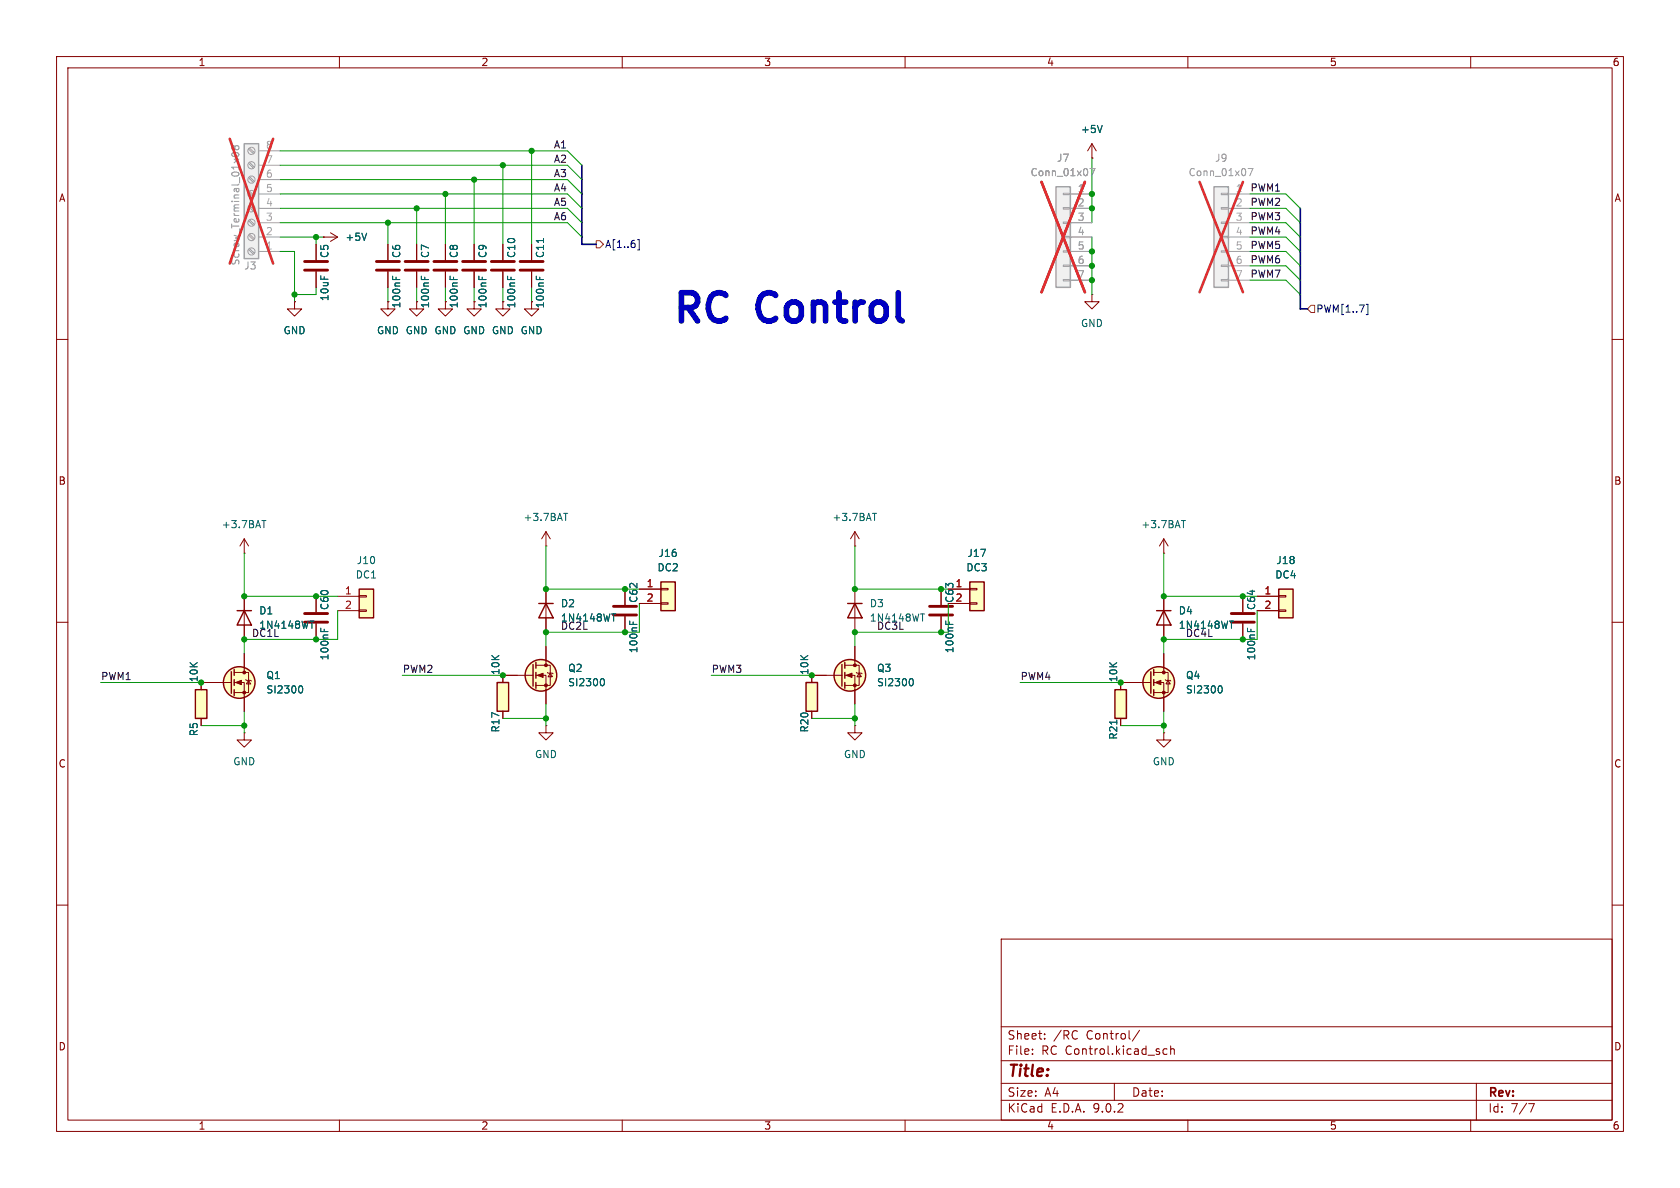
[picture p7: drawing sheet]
<svg xmlns="http://www.w3.org/2000/svg" width="297mm" height="210mm" viewBox="0 0 297 210" stroke-linecap="round" stroke-linejoin="round" font-family="sans-serif">
<g fill="none" stroke="#840000" stroke-width=".18">
<path d="M10 10h277v190h-277zM12 12h273v186h-273zM60 10v2M110 10v2M160 10v2M210 10v2M260 10v2M193 27.9h.1M193 25.4l-.7 1.3M193 25.4l.8 1.3M193 25.4v2.5M94 43.2v2.8"/>
<path d="M94 48v2.8M10 60h2M285 60h2M10 110h2M96.5 104.1v7.7M285 110h2M10 160h2M177 166h108v32h-108zM285 160h2M60 198v2M110 198v2M160 198v2"/>
<path d="M177 194.5h108M177 191.5h108M177 187.5h108M177 181.5h108M182.5 186.3v.1M182.5 185.5v.1M184.7 183.6v.1M184.7 182.8v.1M197 191.5v3M201.5 182.1l-1.3 2M206.3 185.5l-.4-.1-.3 .3v.4l.1 .2h.6M207 185.5l.2-.1 .3 .1 .1 .9"/>
<path d="M207 184.9v1.5M210 198v2M260 198v2M261 191.5v6.5M270.2 195.1h1l-.6 1.5"/>
</g>
<path d="M95.2 106.7h2.6M96.5 106.7l1.3 2.5h-2.6z" fill="none" stroke="#840000" stroke-width=".25"/>
<path d="M194.9 22.2l-.5 1.2M94.8 48.8v.6M95.4 49v.4M96.1 42.2v.7M108.1 108.5h.7" fill="none" stroke="#006464" stroke-width=".18"/>
<path d="M91.9 46.2h4.1M91.9 47.8h4.1" fill="none" stroke="#840000" stroke-width=".51"/>
<path d="M34.5 121.9h2.1v5.1h-2.1z" fill="#ffffc2"/>
<g fill="none" stroke="#840000" stroke-width=".25">
<path d="M40.9 118.7v3.9M41.4 118.4v1M34.5 121.9h2.1v5.1h-2.1zM41.4 120.1v1.1M41.4 121.9v1"/>
<circle cx="42.3" cy="120.6" r="2.79"/>
</g>
<path d="M41.4 118.9h2.5v3.5h-2.5M43.2 115.6v3.3M35.6 127v1.3M40.9 120.7h-5.3v1.2M41.4 120.7h1.8v5M43.4 120.1l.2 .2h.7l.1 .1M43.9 120.3l.4 .6h-.7z" fill="none" stroke="#840000" stroke-width=".18"/>
<circle cx="42.3" cy="120.6" r="2.79" fill="#ffffc2" stroke="#ffffc2" stroke-width=".18"/>
<g fill="#840000" stroke="#840000" stroke-width=".18">
<path d="M41.7 120.7l1-.4v.7z"/>
<circle cx="43.2" cy="118.9" r=".25"/>
<circle cx="43.2" cy="122.4" r=".25"/>
</g>
<path d="M53.1 121.2a.68 .68 0 0 1 .4 .7 .68 .68 0 0 1-.4 .6" fill="none" stroke="#006464" stroke-width=".18"/>
<path d="M226.1 104.1h2.5v5.1h-2.5z" fill="#ffffc2"/>
<path d="M226.1 104.1h2.5v5.1h-2.5z" fill="none" stroke="#840000" stroke-width=".25"/>
<path d="M151.1 96.5h.1M151.1 94l-.7 1.3M151.1 94l.8 1.3M151.1 94v2.5M222.2 105.4h3.9M222.2 108h3.9M226.1 105.3h1.2v.2h-1.2zM226.1 107.8h1.2v.3h-1.2z" fill="none" stroke="#840000" stroke-width=".18"/>
<path d="M154.2 90.7h.8M154.6 90.7v1.3" fill="none" stroke="#006464" stroke-width=".18"/>
<path d="M171.4 102.9h2.6v5.1h-2.6z" fill="#ffffc2"/>
<path d="M171.4 102.9h2.6v5.1h-2.6z" fill="none" stroke="#840000" stroke-width=".25"/>
<g fill="none" stroke="#840000" stroke-width=".18">
<path d="M43.2 97.8h.1M43.2 95.3l-.8 1.2M43.2 95.3l.7 1.2M43.2 95.3v2.5M96.5 96.5h.1M96.5 94l-.7 1.3M96.5 94l.8 1.3M96.5 94v2.5M167.6 104.1h3.8M167.6 106.7h3.8M171.4 104h1.3v.3h-1.3zM171.4 106.6h1.3v.2h-1.3z"/>
<path d="M219.7 105.4v2.8M219.7 110.2v2.8M96.5 128.3v1.2h1.3l-1.3 1.3-1.3-1.3h1.3M96.5 128.3h.1"/>
</g>
<path d="M46.3 92h.7M46.7 92v1.3M99.6 90.7h.8M100 90.7v1.3M220.5 111v.6M221.1 111.2v.4" fill="none" stroke="#006464" stroke-width=".18"/>
<path d="M217.7 108.5h4M217.7 110h4" fill="none" stroke="#840000" stroke-width=".51"/>
<path d="M87.9 120.7h2v5h-2z" fill="#ffffc2"/>
<path d="M87.9 120.7h2v5h-2z" fill="none" stroke="#840000" stroke-width=".25"/>
<path d="M88.9 119.4v1.3M88.9 125.7v1.3" fill="none" stroke="#840000" stroke-width=".18"/>
<path d="M186.7 33h2.5v17.8h-2.5z" fill="#f0f0f0"/>
<path d="M186.7 33h2.5v17.8h-2.5z" fill="none" stroke="#a1a1a1" stroke-width=".25"/>
<g fill="none" stroke="#a1a1a1" stroke-width=".18">
<path d="M188 34.2h1.2v.2h-1.2zM188 36.7h1.2v.3h-1.2zM188 39.2h1.2v.3h-1.2zM189.2 34.3h3.8M189.2 36.8h3.8M189.2 39.4h3.8M188 41.8h1.2v.2h-1.2zM188 44.3h1.2v.3h-1.2zM188 46.9h1.2v.2h-1.2zM188 49.4h1.2v.3h-1.2zM189.2 41.9h3.8M189.2 44.5h3.8"/>
<path d="M189.2 47h3.8M189.2 49.5h3.8"/>
</g>
<path d="M192.7 29.8h.9l-.6 1.3" fill="none" stroke="#989898" stroke-width=".18"/>
<path d="M184.1 32.2l7.7 19.5M191.8 32.2l-7.7 19.5" fill="none" stroke="#e12e31" stroke-width=".46"/>
<circle cx="95.6" cy="119.4" r="2.79" fill="#ffffc2" stroke="#ffffc2" stroke-width=".18"/>
<g fill="none" stroke="#840000" stroke-width=".25">
<path d="M94.2 117.5v3.8M94.7 117.1v1M94.7 118.9v1M94.7 120.7v1"/>
<circle cx="95.6" cy="119.4" r="2.79"/>
</g>
<path d="M88.9 119.4h5.3M94.7 117.6h2.6v3.6h-2.6M94.7 119.4h1.8v5.1M96.5 114.3v3.3M96.8 118.9l.1 .1h.8l.1 .1M97.3 119l.4 .6h-.8z" fill="none" stroke="#840000" stroke-width=".18"/>
<g fill="#840000" stroke="#840000" stroke-width=".18">
<path d="M95 119.4l1-.4v.8z"/>
<circle cx="96.5" cy="117.6" r=".25"/>
<circle cx="96.5" cy="121.2" r=".25"/>
</g>
<path d="M106.4 120a.68 .68 0 0 1 .5 .6 .68 .68 0 0 1-.5 .6" fill="none" stroke="#006464" stroke-width=".18"/>
<path d="M197.1 121.9h2v5.1h-2z" fill="#ffffc2"/>
<g fill="none" stroke="#840000" stroke-width=".25">
<path d="M41.9 108h2.5M43.2 108l1.2 2.5h-2.5zM203.5 118.7v3.9M204 118.4v1M197.1 121.9h2v5.1h-2zM204 120.1v1.1M204 121.9v1"/>
<circle cx="204.9" cy="120.6" r="2.79"/>
</g>
<g fill="none" stroke="#840000" stroke-width=".18">
<path d="M83.8 53.3v1.3h1.3l-1.3 1.3-1.3-1.3h1.3M83.8 53.3h.1M193 52.1v1.2h1.3l-1.3 1.3-1.2-1.3h1.2M193 52.1h.1M43.2 105.4v7.6M55.9 105.4v2.8M55.9 110.2v2.8M204 118.9h2.5v3.5h-2.5M205.7 115.6v3.3M198.1 127v1.3M203.5 120.7h-5.4v1.2M204 120.7h1.7v5"/>
<path d="M206 120.1l.1 .2h.8l.1 .1M206.5 120.3l.4 .6h-.8z"/>
</g>
<path d="M54.8 109.8h.7M56.7 111v.6M57.3 111.2v.4M197.4 127.3v.7M215.6 121.2a.68 .68 0 0 1 .5 .7 .68 .68 0 0 1-.5 .6" fill="none" stroke="#006464" stroke-width=".18"/>
<circle cx="204.9" cy="120.6" r="2.79" fill="#ffffc2" stroke="#ffffc2" stroke-width=".18"/>
<g fill="#840000" stroke="#840000" stroke-width=".18">
<path d="M204.2 120.7l1-.4v.7z"/>
<circle cx="205.7" cy="118.9" r=".25"/>
<circle cx="205.7" cy="122.4" r=".25"/>
</g>
<path d="M53.8 108.5h4.1M53.8 110h4.1" fill="none" stroke="#840000" stroke-width=".51"/>
<path d="M63.5 104.1h2.5v5.1h-2.5z" fill="#ffffc2"/>
<path d="M63.5 104.1h2.5v5.1h-2.5zM204.5 108h2.5M205.7 108l1.3 2.5h-2.5z" fill="none" stroke="#840000" stroke-width=".25"/>
<g fill="none" stroke="#840000" stroke-width=".18">
<path d="M68.6 53.3v1.3h1.2l-1.2 1.3-1.3-1.3h1.3M68.6 53.3h.1M68.6 43.2v2.8M68.6 48v2.8M73.7 53.3v1.3h1.2l-1.2 1.3-1.3-1.3h1.3M73.7 53.3h.1M73.7 43.2v2.8M73.7 48v2.8M78.7 43.2v2.8M78.7 48v2.8M83.8 43.2v2.8M83.8 48v2.8"/>
<path d="M59.7 105.4h3.8M59.7 108h3.8M63.5 105.3h1.3v.2h-1.3zM63.5 107.8h1.3v.3h-1.3zM205.7 105.4v7.6M205.7 129.5v1.3h1.3l-1.3 1.3-1.2-1.3h1.2M205.7 129.5h.1"/>
</g>
<path d="M66.5 46.2h4.1M66.5 47.8h4.1M71.6 46.2h4.1M71.6 47.8h4.1M76.7 46.2h4.1M76.7 47.8h4.1M81.8 46.2h4.1M81.8 47.8h4.1" fill="none" stroke="#840000" stroke-width=".51"/>
<path d="M69.4 48.8v.6M70 49v.4M74.5 48.8v.6M75.1 49v.4M79.6 48.8v.6M80.2 49v.4M84.7 48.8v.6M85.3 49v.4M217.3 109.8h.8" fill="none" stroke="#006464" stroke-width=".18"/>
<path d="M214.6 33h2.6v17.8h-2.6z" fill="#f0f0f0"/>
<path d="M214.6 33h2.6v17.8h-2.6z" fill="none" stroke="#a1a1a1" stroke-width=".25"/>
<g fill="none" stroke="#a1a1a1" stroke-width=".18">
<path d="M215.9 34.2h1.3v.2h-1.3zM215.9 36.7h1.3v.3h-1.3zM215.9 39.2h1.3v.3h-1.3zM217.2 34.3h3.8M217.2 36.8h3.8M217.2 39.4h3.8M215.9 41.8h1.3v.2h-1.3zM215.9 44.3h1.3v.3h-1.3zM215.9 46.9h1.3v.2h-1.3zM215.9 49.4h1.3v.3h-1.3zM217.2 41.9h3.8M217.2 44.5h3.8"/>
<path d="M217.2 47h3.8M217.2 49.5h3.8"/>
</g>
<path d="M220.6 29.8h.9l-.6 1.3" fill="none" stroke="#989898" stroke-width=".18"/>
<path d="M212.1 32.2l7.6 19.5M219.7 32.2l-7.6 19.5" fill="none" stroke="#e12e31" stroke-width=".46"/>
<path d="M78.7 53.3v1.3h1.3l-1.3 1.3-1.2-1.3h1.2M78.7 53.3h.1M88.9 53.3v1.3h1.3l-1.3 1.3-1.3-1.3h1.3M88.9 53.3h.1M205.7 97.8h.1M205.7 95.3l-.7 1.2M205.7 95.3l.8 1.2M205.7 95.3v2.5M43.2 129.5v1.3h1.2l-1.2 1.3-1.3-1.3h1.3M43.2 129.5h.1" fill="none" stroke="#840000" stroke-width=".18"/>
<path d="M208.9 92h.7M209.2 92v1.3" fill="none" stroke="#006464" stroke-width=".18"/>
<path d="M142.5 120.7h2v5h-2z" fill="#ffffc2"/>
<path d="M142.5 120.7h2v5h-2z" fill="none" stroke="#840000" stroke-width=".25"/>
<path d="M88.9 43.2v2.8M88.9 48v2.8M94 53.3v1.3h1.2l-1.2 1.3-1.3-1.3h1.3M94 53.3h.1M143.5 119.4v1.3M143.5 125.7v1.3" fill="none" stroke="#840000" stroke-width=".18"/>
<path d="M86.9 46.2h4M86.9 47.8h4" fill="none" stroke="#840000" stroke-width=".51"/>
<path d="M89.7 48.8v.6M90.3 49v.4" fill="none" stroke="#006464" stroke-width=".18"/>
<path d="M43.2 25.4h2.5v20.3h-2.5z" fill="#f0f0f0"/>
<path d="M43.2 25.4h2.5v20.3h-2.5z" fill="none" stroke="#a1a1a1" stroke-width=".25"/>
<g fill="none" stroke="#a1a1a1" stroke-width=".18">
<path d="M43.9 39l.9 .9M43.9 36.5l.9 .8M43.9 34l.9 .8M43.9 31.4l.9 .9M43.9 28.9l.9 .8M43.9 26.3l.9 .9M44.1 38.9l.9 .8M44.1 36.3l.9 .9M44.1 33.8l.9 .8M44.1 31.2l.9 .9M44.1 28.7l.9 .8M44.1 26.2l.9 .8"/>
<path d="M45.7 39.4h3.8M45.7 36.8h3.8M45.7 34.3h3.8M45.7 31.8h3.8M45.7 29.2h3.8M45.7 26.7h3.8M43.9 44.1l.9 .9M43.9 41.6l.9 .8M44.1 43.9l.9 .9M44.1 41.4l.9 .8M45.7 44.5h3.8M45.7 41.9h3.8"/>
<circle cx="44.4" cy="29.2" r=".63"/>
<circle cx="44.4" cy="26.7" r=".63"/>
<circle cx="44.4" cy="36.8" r=".63"/>
<circle cx="44.4" cy="31.7" r=".63"/>
<circle cx="44.4" cy="34.3" r=".63"/>
<circle cx="44.4" cy="39.4" r=".63"/>
<circle cx="44.4" cy="41.9" r=".63"/>
<circle cx="44.4" cy="44.4" r=".63"/>
</g>
<path d="M41.1 27.1a.69 .69 0 0 1 1.1 .3 .72 .72 0 0 1-1.2-.1zM41.5 26l-.2-.2-.3 .2v.4l.2 .1 .3-.3M41.5 26l.3-.2h.2l.2 .2v.4l-.2 .1-.4-.1-.1-.2M41.5 26v.2" fill="none" stroke="#989898" stroke-width=".18"/>
<path d="M40.6 24.5l7.7 22.1M48.3 24.5l-7.7 22.1" fill="none" stroke="#e12e31" stroke-width=".46"/>
<path d="M53.8 46.2h4.1M53.8 47.8h4.1M108.5 107.2h4M108.5 108.7h4" fill="none" stroke="#840000" stroke-width=".51"/>
<g fill="none" stroke="#840000" stroke-width=".18">
<path d="M52.1 53.3v1.3h1.2l-1.2 1.3-1.3-1.3h1.3M52.1 53.3h.1M55.9 43.2v2.8M55.9 48v2.8M57.1 41.9h.1M57.1 41.9h2.6M58.4 41.1l1.3 .8M59.7 41.9l-1.3 .8M110.5 104.1v2.8M110.5 109v2.8M143.5 119.4h5.3M149.4 117.6h2.5v3.6h-2.5"/>
<path d="M149.4 119.4h1.7v5.1M151.1 104.1v7.7M151.1 114.3v3.3M151.4 118.9l.1 .1h.8l.1 .1M151.9 119l.4 .6h-.8zM151.1 128.3v1.2h1.3l-1.3 1.3-1.2-1.3h1.2M151.1 128.3h.1"/>
</g>
<circle cx="150.2" cy="119.4" r="2.79" fill="#ffffc2" stroke="#ffffc2" stroke-width=".18"/>
<g fill="none" stroke="#840000" stroke-width=".25">
<path d="M148.8 117.5v3.8M149.4 117.1v1M149.4 118.9v1M149.9 106.7h2.5M151.1 106.7l1.3 2.5h-2.5zM149.4 120.7v1"/>
<circle cx="150.2" cy="119.4" r="2.79"/>
</g>
<g fill="#840000" stroke="#840000" stroke-width=".18">
<path d="M149.6 119.4l1-.4v.8z"/>
<circle cx="151.1" cy="117.6" r=".25"/>
<circle cx="151.1" cy="121.2" r=".25"/>
</g>
<path d="M64.8 41.2l-.4 1.3M111.3 109.8v.6M111.9 110v.4M161 120a.68 .68 0 0 1 .5 .6 .68 .68 0 0 1-.5 .6M162.7 108.5h.8" fill="none" stroke="#006464" stroke-width=".18"/>
<path d="M116.8 102.9h2.6v5.1h-2.6z" fill="#ffffc2"/>
<path d="M116.8 102.9h2.6v5.1h-2.6z" fill="none" stroke="#840000" stroke-width=".25"/>
<g fill="none" stroke="#840000" stroke-width=".18">
<path d="M193 27.9h.1M52.1 53.3h.1M55.9 43.2v2.8M55.9 48v2.8M57.1 41.9h.1M68.6 53.3h.1M68.6 43.2v2.8M68.6 48v2.8M73.7 53.3h.1M73.7 43.2v2.8M73.7 48v2.8M78.7 53.3h.1"/>
<path d="M78.7 43.2v2.8M78.7 48v2.8M83.8 53.3h.1M83.8 43.2v2.8M83.8 48v2.8M88.9 53.3h.1M88.9 43.2v2.8M88.9 48v2.8M94 53.3h.1M94 43.2v2.8M94 48v2.8M43.2 105.4v2.6"/>
<path d="M43.2 110.5v2.5M43.2 115.6v2.5M55.9 105.4v2.8M55.9 110.2v2.8M91.4 119.4h-2.5v1.3M96.5 104.1v2.6M96.5 109.2v2.6M96.5 114.3v2.5M110.5 104.1v2.8M110.5 109v2.8M113 104.1h3.8M113 106.7h3.8"/>
<path d="M116.8 104h1.3v.3h-1.3zM116.8 106.6h1.3v.2h-1.3zM146 119.4h-2.5v1.3M151.1 114.3v2.5M166.4 104.1v2.8M166.4 109v2.8M167.6 104.1h3.8M167.6 106.7h3.8M205.7 105.4v2.6M205.7 110.5v2.5M205.7 115.6v2.5M219.7 105.4v2.8"/>
<path d="M219.7 110.2v2.8M222.2 105.4h3.9M222.2 108h3.9M35.6 127v1.3M38.1 120.7h-2.5v1.2M43.2 123.2v2.5M88.9 125.7v1.3M96.5 121.9v2.6M143.5 125.7v1.3M151.1 121.9v2.6M198.1 127v1.3M200.7 120.7h-2.6v1.2"/>
<path d="M205.7 123.2v2.5"/>
</g>
<path d="M164.3 107.2h4.1M164.3 108.7h4.1" fill="none" stroke="#840000" stroke-width=".51"/>
<g fill="none" stroke="#006464" stroke-width=".18">
<path d="M194.9 22.2l-.5 1.2M64.8 41.2l-.4 1.3M69.4 48.8v.6M70 49v.4M74.5 48.8v.6M75.1 49v.4M79.6 48.8v.6M80.2 49v.4M84.7 48.8v.6M85.3 49v.4M89.7 48.8v.6M90.3 49v.4"/>
<path d="M94.8 48.8v.6M95.4 49v.4M96.1 42.2v.7M54.8 109.8h.7M56.7 111v.6M57.3 111.2v.4M106.4 120a.68 .68 0 0 1 .5 .6 .68 .68 0 0 1-.5 .6M108.1 108.5h.7M111.3 109.8v.6M111.9 110v.4M161 120a.68 .68 0 0 1 .5 .6 .68 .68 0 0 1-.5 .6M167.2 109.8v.6"/>
<path d="M167.8 110v.4M217.3 109.8h.8M220.5 111v.6M221.1 111.2v.4M53.1 121.2a.68 .68 0 0 1 .4 .7 .68 .68 0 0 1-.4 .6M197.4 127.3v.7M215.6 121.2a.68 .68 0 0 1 .5 .7 .68 .68 0 0 1-.5 .6"/>
</g>
<path d="M112.7 42.4h.3v1.8h-.3M241.5 53.8h.3v1.8h-.3" fill="none" stroke="#000084" stroke-width=".18"/>
<path d="M105.4 42.5h.6l.7 .7-.7 .6h-.6zM231.8 54h.6v1.2h-.6l-.7-.6z" fill="none" stroke="#725600" stroke-width=".18"/>
<path d="M102.9 29.2v14h2.5M229.9 36.8v17.8h1.2" fill="none" stroke="#000084" stroke-width=".3"/>
<g fill="none" stroke="#009600" stroke-width=".18">
<path d="M49.5 39.4h50.8l2.6 2.5M49.5 36.8h50.8l2.6 2.6M49.5 29.2h50.8l2.6 2.6M49.5 34.3h50.8l2.6 2.5M49.5 31.8h50.8l2.6 2.5M49.5 26.7h50.8l2.6 2.5M68.6 39.4v3.8M73.7 36.8v6.4M78.7 34.3v8.9M83.8 31.8v11.4M88.9 29.2v14M94 26.7v16.5"/>
<path d="M193 27.9v11.5M221 39.4h6.3l2.6 2.5M221 36.8h6.3l2.6 2.6M221 34.3h6.3l2.6 2.5M49.5 44.5h2.6v8.8M49.5 41.9h7.6M55.9 50.8v1.3h-3.8M55.9 41.9v1.3M68.6 50.8v2.5M73.7 50.8v2.5M78.7 50.8v2.5M83.8 50.8v2.5"/>
<path d="M88.9 50.8v2.5M94 50.8v2.5M193 41.9v10.2M221 41.9h6.3l2.6 2.6M221 49.5h6.3l2.6 2.6M221 47h6.3l2.6 2.5M221 44.5h6.3l2.6 2.5M43.2 97.8v7.6h16.5M96.5 96.5v7.6h16.5M151.1 96.5v7.6h16.5M205.7 97.8v7.6h16.5M59.7 108v5h-16.5v2.6"/>
<path d="M71.1 119.4h17.8M113 106.7v5.1h-16.5v2.5M125.7 119.4h17.8M167.6 106.7v5.1h-16.5v2.5M222.2 108v5h-16.5v2.6M17.8 120.7h17.8M35.6 128.3h7.6M43.2 125.7v3.8M88.9 127h7.6M96.5 124.5v3.8M143.5 127h7.6M151.1 124.5v3.8"/>
<path d="M180.3 120.7h17.8M198.1 128.3h7.6M205.7 125.7v3.8"/>
</g>
<path d="M192.7 29.8h.9l-.6 1.3" fill="none" stroke="#989898" stroke-width=".18"/>
<path d="M189.2 34.3h3.8M189.2 36.8h3.8M189.2 39.4h3.8M189.2 41.9h3.8M189.2 44.5h3.8M189.2 47h3.8M189.2 49.5h3.8" fill="none" stroke="#a1a1a1" stroke-width=".18"/>
<path d="M184.1 32.2l7.7 19.5M191.8 32.2l-7.7 19.5" fill="none" stroke="#e12e31" stroke-width=".46"/>
<g fill="#009600" stroke="#009600" stroke-width=".18">
<circle cx="96.5" cy="104.1" r=".46"/>
<circle cx="96.5" cy="111.8" r=".46"/>
<circle cx="88.9" cy="29.2" r=".46"/>
<circle cx="94" cy="26.7" r=".46"/>
<circle cx="143.5" cy="119.4" r=".46"/>
<circle cx="151.1" cy="111.8" r=".46"/>
<circle cx="151.1" cy="127" r=".46"/>
<circle cx="151.1" cy="104.1" r=".46"/>
<circle cx="110.5" cy="111.8" r=".46"/>
<circle cx="110.5" cy="104.1" r=".46"/>
<circle cx="166.4" cy="111.8" r=".46"/>
<circle cx="166.4" cy="104.1" r=".46"/>
<circle cx="193" cy="36.8" r=".46"/>
<circle cx="193" cy="44.5" r=".46"/>
<circle cx="193" cy="49.5" r=".46"/>
<circle cx="193" cy="47" r=".46"/>
<circle cx="193" cy="34.3" r=".46"/>
<circle cx="88.9" cy="119.4" r=".46"/>
<circle cx="55.9" cy="105.4" r=".46"/>
<circle cx="55.9" cy="113" r=".46"/>
<circle cx="43.2" cy="113" r=".46"/>
<circle cx="96.5" cy="127" r=".46"/>
<circle cx="43.2" cy="105.4" r=".46"/>
<circle cx="35.6" cy="120.7" r=".46"/>
<circle cx="43.2" cy="128.3" r=".46"/>
<circle cx="205.7" cy="113" r=".46"/>
<circle cx="205.7" cy="105.4" r=".46"/>
<circle cx="205.7" cy="128.3" r=".46"/>
<circle cx="219.7" cy="113" r=".46"/>
<circle cx="219.7" cy="105.4" r=".46"/>
<circle cx="198.1" cy="120.7" r=".46"/>
<circle cx="78.7" cy="34.3" r=".46"/>
<circle cx="83.8" cy="31.8" r=".46"/>
<circle cx="52.1" cy="52.1" r=".46"/>
<circle cx="68.6" cy="39.4" r=".46"/>
<circle cx="73.7" cy="36.8" r=".46"/>
<circle cx="55.9" cy="41.9" r=".46"/>
</g>
<g font-size="7" fill="#0000c2">
<text x="118.6" y="57.4">RC</text>
<text x="134.4" y="57.4">Control</text>
</g>
<text font-size="2.8" fill="#840000" x="178" y="190.9">Title:</text>
<g font-size="2.1" fill="#840000">
<text x="178" y="184">Sheet:</text>
<text x="186.2" y="184">/RC</text>
<text x="192.1" y="184">Control/</text>
<text x="178" y="186.7">File:</text>
<text x="184.1" y="186.7">RC Control.kicad_sch</text>
<text x="178" y="196.9">KiCad</text>
<text x="178" y="194.1">Size:</text>
<text x="184.7" y="194.1">A4</text>
<text x="185.7" y="196.9">E.D.A.</text>
<text x="193.3" y="196.9">9.0.2</text>
<text x="200" y="194.1">Date:</text>
<text x="263" y="194.3">Rev:</text>
<text x="263" y="196.9">Id:</text>
<text x="267.1" y="196.9">7/7</text>
</g>
<g font-size="1.8" fill="#840000">
<text x="35" y="11.9">1</text>
<text x="85" y="11.9">2</text>
<text x="135" y="11.9">3</text>
<text x="185" y="11.9">4</text>
<text x="235" y="11.9">5</text>
<text x="285" y="11.9">6</text>
<text x="10.3" y="35.9">A</text>
<text x="285.3" y="35.9">A</text>
<text x="10.3" y="85.9">B</text>
<text x="285.3" y="85.9">B</text>
<text x="10.3" y="135.9">C</text>
<text x="285.3" y="135.9">C</text>
<text x="10.3" y="185.9">D</text>
<text x="285.3" y="185.9">D</text>
<text x="35" y="199.9">1</text>
<text x="85" y="199.9">2</text>
<text x="135" y="199.9">3</text>
<text x="185" y="199.9">4</text>
<text x="235" y="199.9">5</text>
<text x="285" y="199.9">6</text>
</g>
<g font-size="1.8" fill="#006464">
<text x="191" y="23.7">+5V</text>
<text x="58.3" y="45.7" transform="rotate(-90 58.3 45.7)">C5</text>
<text x="61" y="42.8">+5V</text>
<text x="71" y="45.7" transform="rotate(-90 71 45.7)">C6</text>
<text x="76" y="45.7" transform="rotate(-90 76 45.7)">C7</text>
<text x="81.1" y="45.7" transform="rotate(-90 81.1 45.7)">C8</text>
<text x="86.2" y="45.7" transform="rotate(-90 86.2 45.7)">C9</text>
<text x="91.3" y="45.7" transform="rotate(-90 91.3 45.7)">C10</text>
<text x="96.4" y="45.7" transform="rotate(-90 96.4 45.7)">C11</text>
<text x="58.3" y="53.3" transform="rotate(-90 58.3 53.3)">10uF</text>
<text x="50" y="59.3">GND</text>
<text x="66.5" y="59.3">GND GND GND GND GND GND</text>
<text x="71" y="54.6" transform="rotate(-90 71 54.6)">100nF</text>
<text x="76" y="54.6" transform="rotate(-90 76 54.6)">100nF</text>
<text x="81.1" y="54.6" transform="rotate(-90 81.1 54.6)">100nF</text>
<text x="86.2" y="54.6" transform="rotate(-90 86.2 54.6)">100nF</text>
<text x="91.3" y="54.6" transform="rotate(-90 91.3 54.6)">100nF</text>
<text x="96.4" y="54.6" transform="rotate(-90 96.4 54.6)">100nF</text>
<text x="191" y="58">GND</text>
<text x="39.1" y="93.6">+3.7BAT</text>
<text x="92.5" y="92.3">+3.7BAT</text>
<text x="147.1" y="92.3">+3.7BAT</text>
<text x="201.7" y="93.6">+3.7BAT</text>
<text x="63" y="99.9">J10</text>
<text x="116.1" y="101.2">DC2</text>
<text x="116.3" y="98.7">J16</text>
<text x="170.7" y="101.2">DC3</text>
<text x="170.9" y="98.7">J17</text>
<text x="225.5" y="99.9">J18</text>
<text x="58.3" y="107.9" transform="rotate(-90 58.3 107.9)">C60</text>
<text x="62.8" y="102.5">DC1</text>
<text x="99.1" y="107.5">D2</text>
<text x="112.9" y="106.7" transform="rotate(-90 112.9 106.7)">C62</text>
<text x="153.7" y="107.5">D3</text>
<text x="168.8" y="106.7" transform="rotate(-90 168.8 106.7)">C63</text>
<text x="222.1" y="107.9" transform="rotate(-90 222.1 107.9)">C64</text>
<text x="225.4" y="102.5">DC4</text>
<text x="44.4" y="112.7">DC1L</text>
<text x="45.7" y="108.8">D1</text>
<text x="45.7" y="111.4">1N4148WT</text>
<text x="99.1" y="111.4">DC2L</text>
<text x="99.1" y="110.1">1N4148WT</text>
<text x="153.7" y="110.1">1N4148WT</text>
<text x="208.3" y="108.8">D4</text>
<text x="208.3" y="111.4">1N4148WT</text>
<text x="209.5" y="112.7">DC4L</text>
<text x="58.3" y="116.8" transform="rotate(-90 58.3 116.8)">100nF</text>
<text x="88.5" y="119.4" transform="rotate(-90 88.5 119.4)">10K</text>
<text x="100.3" y="119">Q2</text>
<text x="112.9" y="115.6" transform="rotate(-90 112.9 115.6)">100nF</text>
<text x="143.1" y="119.4" transform="rotate(-90 143.1 119.4)">10K</text>
<text x="154.9" y="119">Q3</text>
<text x="168.8" y="115.6" transform="rotate(-90 168.8 115.6)">100nF</text>
<text x="222.1" y="116.8" transform="rotate(-90 222.1 116.8)">100nF</text>
<text x="35.2" y="120.7" transform="rotate(-90 35.2 120.7)">10K</text>
<text x="47" y="122.8">SI2300</text>
<text x="47" y="120.2">Q1</text>
<text x="100.3" y="121.5">SI2300</text>
<text x="154.9" y="121.5">SI2300</text>
<text x="197.7" y="120.7" transform="rotate(-90 197.7 120.7)">10K</text>
<text x="209.6" y="122.8">SI2300</text>
<text x="209.6" y="120.2">Q4</text>
<text x="35.2" y="130.2" transform="rotate(-90 35.2 130.2)">R5</text>
<text x="88.5" y="129.6" transform="rotate(-90 88.5 129.6)">R17</text>
<text x="143.1" y="129.6" transform="rotate(-90 143.1 129.6)">R20</text>
<text x="197.7" y="130.9" transform="rotate(-90 197.7 130.9)">R21</text>
<text x="41.1" y="135.5">GND</text>
<text x="94.5" y="134.2">GND</text>
<text x="149.1" y="134.2">GND</text>
<text x="203.7" y="135.5">GND</text>
</g>
<g font-size="1.8" fill="#aaa">
<text x="46.9" y="29">7</text>
<text x="46.9" y="26.4">8</text>
<text x="46.9" y="34">5</text>
<text x="46.9" y="31.5">6</text>
<text x="190.4" y="34">1</text>
<text x="218.4" y="34">1</text>
<text x="46.9" y="41.7">2</text>
<text x="46.9" y="39.1">3</text>
<text x="46.9" y="36.6">4</text>
<text x="190.4" y="36.6">2</text>
<text x="190.4" y="39.1">3</text>
<text x="190.4" y="41.7">4</text>
<text x="218.4" y="36.6">2</text>
<text x="218.4" y="39.1">3</text>
<text x="218.4" y="41.7">4</text>
<text x="46.9" y="44.2">1</text>
<text x="190.4" y="44.2">5</text>
<text x="190.4" y="46.7">6</text>
<text x="218.4" y="44.2">5</text>
<text x="218.4" y="46.7">6</text>
<text x="190.4" y="49.3">7</text>
<text x="218.4" y="49.3">7</text>
</g>
<g font-size="1.8" fill="#0f0f0f">
<text x="97.8" y="28.9">A2</text>
<text x="97.8" y="26.3">A1</text>
<text x="97.8" y="31.4">A3</text>
<text x="97.8" y="33.9">A4</text>
<text x="221" y="33.9">PWM1</text>
<text x="97.8" y="36.5">A5</text>
<text x="97.8" y="39">A6</text>
<text x="221" y="36.5">PWM2</text>
<text x="221" y="39">PWM3</text>
<text x="221" y="41.6">PWM4</text>
<text x="221" y="44.1">PWM5</text>
<text x="221" y="46.6">PWM6</text>
<text x="221" y="49.2">PWM7</text>
<text x="154.9" y="111.4">DC3L</text>
<text x="71.1" y="119">PWM2</text>
<text x="125.7" y="119">PWM3</text>
<text x="17.8" y="120.3">PWM1</text>
<text x="180.3" y="120.3">PWM4</text>
</g>
<g font-size="1.8" fill="#989898">
<text x="186.8" y="28.8">J7</text>
<text x="214.7" y="28.8">J9</text>
<text x="182.1" y="31.3">Conn_01x07</text>
<text x="210" y="31.3">Conn_01x07</text>
<text x="42.5" y="47" transform="rotate(-90 42.5 47)">Screw_Terminal_01x08</text>
<text x="43.1" y="47.9">J3</text>
</g>
<g font-size="1.8" fill="#000084">
<text x="106.9" y="44">A[1..6]</text>
<text x="232.6" y="55.5">PWM[1..7]</text>
</g>
<g font-size="1.8" fill="#a90000">
<text x="60.9" y="105.2">1</text>
<text x="60.9" y="107.7">2</text>
<text x="114.2" y="103.9">1</text>
<text x="114.2" y="106.4">2</text>
<text x="168.8" y="103.9">1</text>
<text x="168.8" y="106.4">2</text>
<text x="223.4" y="105.2">1</text>
<text x="223.4" y="107.7">2</text>
</g>
</svg>
